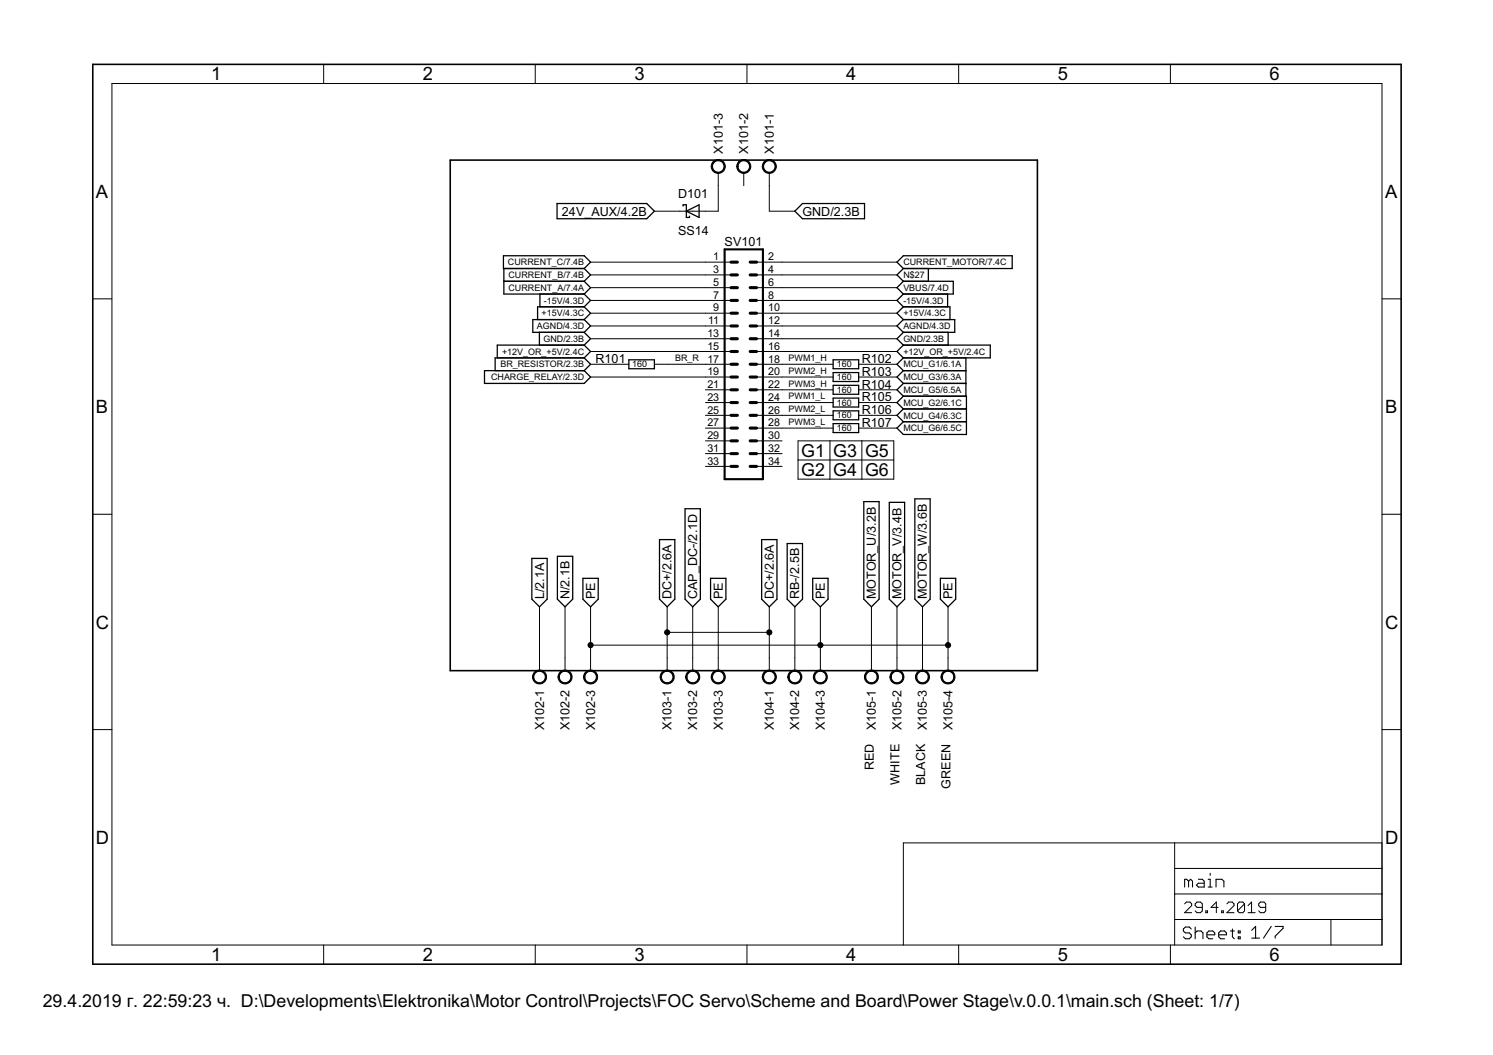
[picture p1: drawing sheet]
<svg xmlns="http://www.w3.org/2000/svg" width="297mm" height="210mm" viewBox="0 0 297 210" stroke-linecap="round" stroke-linejoin="round" font-family="sans-serif">
<g fill="#000" stroke="#000" stroke-width=".2">
<path d="M22.3 16.6v171.4zM64.4 12.8v3.8zM106.5 12.8v3.8zM148.6 12.8v3.8zM190.7 12.8v3.8zM232.9 12.8v3.8zM22.3 16.6h252.7zM142.9 34.4v2.5zM148 34.4v2.5zM153.1 34.4v2.5zM18.5 59.5h3.8zM117.5 59.8h22.9z"/>
<path d="M117.5 52.2h22.9zM117.5 54.7h22.9zM117.5 57.2h22.9zM130.2 42h5.1zM135.3 42h2.5zM140.4 52.2h5zM140.4 54.7h5zM140.4 57.2h5zM140.4 59.8h5zM137.8 42h2.6zM140.4 42h2.5zM142.9 36.9v5.1z"/>
<path d="M153.1 36.9v5.1zM150.5 52.2h5.1zM150.5 54.7h5.1zM150.5 57.2h5.1zM150.5 59.8h5.1zM153.1 42h5zM155.6 59.8h22.9zM155.6 52.2h22.9zM155.6 57.2h22.9zM155.6 54.7h22.9zM275 59.5h3.8zM117.5 64.9h22.9z"/>
<path d="M117.5 62.3h22.9zM117.5 75h22.9zM117.5 72.5h5.1zM117.5 69.9h22.9zM117.5 67.4h22.9zM122.6 72.5h2.5zM130.2 72.5h2.5zM132.7 72.5h7.7zM140.4 62.3h5zM140.4 64.9h5zM140.4 67.4h5zM140.4 69.9h5z"/>
<path d="M140.4 72.5h5zM140.4 75h5zM140.4 77.6h5zM150.5 62.3h5.1zM150.5 64.9h5.1zM150.5 67.4h5.1zM150.5 69.9h5.1zM150.5 72.5h5.1zM150.5 75h5.1zM150.5 77.6h5.1zM163.2 72.5h2.6zM163.2 75h2.6z"/>
<path d="M163.2 77.6h2.6zM155.6 72.5h7.6zM155.6 77.6h7.6zM155.6 75h7.6zM170.8 72.5h2.6zM170.8 75h2.6zM170.8 77.6h2.6zM155.6 64.9h22.9zM155.6 62.3h22.9zM173.4 72.5h5.1zM173.4 75h5.1zM173.4 77.6h5.1z"/>
<path d="M155.6 69.9h22.9zM155.6 67.4h22.9zM140.4 80.1h5zM140.4 82.6h5zM140.4 85.2h5zM140.4 87.7h5zM140.4 90.3h5zM140.4 92.8h5zM150.5 80.1h5.1zM150.5 82.6h5.1zM150.5 85.2h5.1zM150.5 87.7h5.1z"/>
<path d="M150.5 90.3h5.1zM150.5 92.8h5.1zM158.8 87.7h6.3zM158.8 91.5v3.8zM158.8 87.7v3.8zM158.8 91.5h19zM163.2 80.1h2.6zM163.2 82.6h2.6zM163.2 85.2h2.6zM155.6 85.2h7.6zM155.6 82.6h7.6zM155.6 80.1h7.6z"/>
<path d="M165.1 87.7h6.4zM158.8 95.3h6.3zM165.1 87.7v7.6zM171.5 87.7h6.3zM165.1 95.3h6.4zM171.5 87.7v7.6zM170.8 80.1h2.6zM170.8 82.6h2.6zM170.8 85.2h2.6zM177.8 87.7v3.8zM177.8 91.5v3.8zM171.5 95.3h6.3z"/>
<path d="M173.4 80.1h5.1zM173.4 82.6h5.1zM173.4 85.2h5.1zM18.5 102.3h3.8zM275 102.3h3.8zM107.3 130.9v2.5zM107.3 120.7v10.2zM112.4 130.9v2.5zM112.4 120.7v10.2zM117.5 130.9v2.5zM117.5 120.7v7.7zM117.5 128.4v2.5z"/>
<path d="M117.5 128.4h45.7zM132.7 130.9v2.5zM132.7 120.7v5.1zM132.7 125.8v5.1zM132.7 125.8h20.4zM137.8 130.9v2.5zM137.8 120.7v10.2zM142.9 130.9v2.5zM142.9 120.7v10.2zM153.1 130.9v2.5zM153.1 120.7v5.1zM153.1 125.8v5.1z"/>
<path d="M158.1 130.9v2.5zM158.1 120.7v10.2zM163.2 130.9v2.5zM163.2 120.7v7.7zM163.2 128.4h25.4zM163.2 128.4v2.5zM173.4 130.9v2.5zM173.4 120.7v10.2zM178.5 130.9v2.5zM178.5 120.7v10.2zM183.5 130.9v2.5zM183.5 120.7v10.2z"/>
<path d="M188.6 130.9v2.5zM188.6 120.7v7.7zM188.6 128.4v2.5zM18.5 145.2h3.8zM275 145.2h3.8zM179.7 167.7h54zM233.7 167.7h41.3zM233.7 177.9h41.3zM233.7 172.8v5.1zM233.7 172.8h41.3zM233.7 167.7v5.1zM236 179.5l-.3 .3z"/>
<path d="M236 179.5h.7zM236.7 179.5l.4 .3zM237.8 179.8v.4zM238.1 179.5l-.3 .3zM238.1 179.5h.7zM238.8 179.5l.4 .3zM242 179.5l-1.1 1zM244.5 179.5l-.4 .3zM244.5 179.5h.7zM245.2 179.5l.3 .3zM246.5 179.5l-.3 .3zM246.5 179.5h.8z"/>
<path d="M247.3 179.5l.3 .3zM247.6 179.8v1.4zM249 179.5v2.1zM250.4 179.8v.4zM250.8 179.5l-.4 .3zM250.8 179.5h.7zM251.5 179.5l.3 .3zM275 172.8v5.1zM275 167.7v5.1zM22.3 188h252.7zM64.4 188v3.8zM106.5 188v3.8z"/>
<path d="M148.6 188v3.8zM179.7 167.7v20.3zM190.7 188v3.8zM232.9 188v3.8zM233.7 182.9v5.1zM233.7 177.9v5zM237.1 180.2l-1.4 1.4zM235.7 181.6h1.4zM237.1 179.8v.4zM237.8 181.2l.3 .4zM237.8 180.2l.3 .3zM238.1 181.6h.7z"/>
<path d="M238.1 180.5h1.1zM239.2 181.2l-.4 .4zM239.2 179.8v1.4zM239.9 181.2v.4zM239.9 181.2h.3zM240.2 181.2v.4zM239.9 181.6h.3zM240.9 180.5h1.5zM242 179.5v2.1zM243.1 181.2v.4zM243.1 181.2h.3zM243.4 181.2v.4z"/>
<path d="M243.1 181.6h.3zM244.1 181.6l1.4-1.4zM244.1 181.6h1.4zM245.5 179.8v.4zM246.2 179.8v1.4zM246.2 181.2l1.4-1.4zM246.2 181.2l.3 .4zM246.5 181.6h.8zM247.6 181.2l-.3 .4zM248.3 180.2l.7-.7zM248.3 181.6h1.4zM250.4 181.2l.4 .4z"/>
<path d="M250.4 180.2l.4 .3zM250.8 181.6h.7zM250.8 180.5h1zM251.8 181.2l-.3 .4zM251.8 179.8v1.4zM264.8 182.9v5.1zM264.8 182.9h10.2zM233.7 182.9h31.1zM275 182.9v5.1zM275 177.9v5zM275 16.6v171.4z"/>
<path d="M141.9 32.2a1.4 1.4 0 0 1 2.2 .2 1.4 1.4 0 0 1-.8 2.1 1.4 1.4 0 0 1-1.8-1.4h.3a1.15 1.15 0 0 1 1.6-1.1 1.15 1.15 0 0 1 .3 2 1.15 1.15 0 0 1-1.9-.6v-.3h-.3z" fill-rule="evenodd"/>
<path d="M147 32.2a1.4 1.4 0 0 1 2.2 .2 1.4 1.4 0 0 1-.8 2.1 1.4 1.4 0 0 1-1.8-1.4h.2a1.15 1.15 0 0 1 1.6-1.1 1.15 1.15 0 0 1 .3 2 1.15 1.15 0 0 1-1.8-.6l-.1-.3h-.2z" fill-rule="evenodd"/>
<path d="M152 32.2a1.4 1.4 0 0 1 2.2 .2 1.4 1.4 0 0 1-.8 2.1 1.4 1.4 0 0 1-1.7-1.4h.2a1.15 1.15 0 0 1 1.6-1.1 1.15 1.15 0 0 1 .3 2 1.15 1.15 0 0 1-1.8-.6l-.1-.3h-.2z" fill-rule="evenodd"/>
<path d="M106.3 133.7a1.4 1.4 0 0 1 2.2 .3 1.4 1.4 0 0 1-.8 2 1.4 1.4 0 0 1-1.8-1.3h.3a1.15 1.15 0 0 1 1.6-1.1 1.15 1.15 0 0 1 .3 1.9 1.15 1.15 0 0 1-1.9-.5v-.3h-.3z" fill-rule="evenodd"/>
<path d="M111.4 133.7a1.4 1.4 0 0 1 2.2 .3 1.4 1.4 0 0 1-.8 2 1.4 1.4 0 0 1-1.8-1.3h.3a1.15 1.15 0 0 1 1.6-1.1 1.15 1.15 0 0 1 .3 1.9 1.15 1.15 0 0 1-1.9-.5v-.3h-.3z" fill-rule="evenodd"/>
<path d="M116.5 133.7a1.4 1.4 0 0 1 2.2 .3 1.4 1.4 0 0 1-.8 2 1.4 1.4 0 0 1-1.8-1.3h.3a1.15 1.15 0 0 1 1.6-1.1 1.15 1.15 0 0 1 .3 1.9 1.15 1.15 0 0 1-1.9-.5v-.3h-.3z" fill-rule="evenodd"/>
<path d="M131.7 133.7a1.4 1.4 0 0 1 2.2 .3 1.4 1.4 0 0 1-.8 2 1.4 1.4 0 0 1-1.8-1.3h.3a1.15 1.15 0 0 1 1.6-1.1 1.15 1.15 0 0 1 .3 1.9 1.15 1.15 0 0 1-1.9-.5v-.3h-.3z" fill-rule="evenodd"/>
<path d="M136.8 133.7a1.4 1.4 0 0 1 2.2 .3 1.4 1.4 0 0 1-.8 2 1.4 1.4 0 0 1-1.8-1.3h.3a1.15 1.15 0 0 1 1.6-1.1 1.15 1.15 0 0 1 .3 1.9 1.15 1.15 0 0 1-1.9-.5v-.3h-.3z" fill-rule="evenodd"/>
<path d="M141.9 133.7a1.4 1.4 0 0 1 2.2 .3 1.4 1.4 0 0 1-.8 2 1.4 1.4 0 0 1-1.8-1.3h.3a1.15 1.15 0 0 1 1.6-1.1 1.15 1.15 0 0 1 .3 1.9 1.15 1.15 0 0 1-1.9-.5v-.3h-.3z" fill-rule="evenodd"/>
<path d="M152 133.7a1.4 1.4 0 0 1 2.2 .3 1.4 1.4 0 0 1-.8 2 1.4 1.4 0 0 1-1.7-1.3h.2a1.15 1.15 0 0 1 1.6-1.1 1.15 1.15 0 0 1 .3 1.9 1.15 1.15 0 0 1-1.8-.5l-.1-.3h-.2z" fill-rule="evenodd"/>
<path d="M157.1 133.7a1.4 1.4 0 0 1 2.2 .3 1.4 1.4 0 0 1-.8 2 1.4 1.4 0 0 1-1.8-1.3h.3a1.15 1.15 0 0 1 1.6-1.1 1.15 1.15 0 0 1 .3 1.9 1.15 1.15 0 0 1-1.9-.5v-.3h-.3z" fill-rule="evenodd"/>
<path d="M162.2 133.7a1.4 1.4 0 0 1 2.2 .3 1.4 1.4 0 0 1-.8 2 1.4 1.4 0 0 1-1.8-1.3h.3a1.15 1.15 0 0 1 1.6-1.1 1.15 1.15 0 0 1 .3 1.9 1.15 1.15 0 0 1-1.9-.5v-.3h-.3z" fill-rule="evenodd"/>
<path d="M172.4 133.7a1.4 1.4 0 0 1 2.2 .3 1.4 1.4 0 0 1-.8 2 1.4 1.4 0 0 1-1.8-1.3h.2a1.14 1.14 0 0 1 1.6-1.1 1.14 1.14 0 0 1 .3 1.9 1.14 1.14 0 0 1-1.8-.5l-.1-.3h-.2z" fill-rule="evenodd"/>
<path d="M177.4 133.7a1.4 1.4 0 0 1 2.2 .3 1.4 1.4 0 0 1-.8 2 1.4 1.4 0 0 1-1.7-1.3h.2a1.14 1.14 0 0 1 1.6-1.1 1.14 1.14 0 0 1 .3 1.9 1.14 1.14 0 0 1-1.8-.5l-.1-.3h-.2z" fill-rule="evenodd"/>
<path d="M182.5 133.7a1.4 1.4 0 0 1 2.2 .3 1.4 1.4 0 0 1-.8 2 1.4 1.4 0 0 1-1.8-1.3h.3a1.14 1.14 0 0 1 1.6-1.1 1.14 1.14 0 0 1 .3 1.9 1.14 1.14 0 0 1-1.9-.5v-.3h-.3z" fill-rule="evenodd"/>
<path d="M187.6 133.7a1.4 1.4 0 0 1 2.2 .3 1.4 1.4 0 0 1-.8 2 1.4 1.4 0 0 1-1.8-1.3h.3a1.14 1.14 0 0 1 1.6-1.1 1.14 1.14 0 0 1 .3 1.9 1.14 1.14 0 0 1-1.9-.5v-.3h-.3z" fill-rule="evenodd"/>
<circle cx="117.5" cy="128.4" r=".51"/>
<circle cx="132.7" cy="125.8" r=".51"/>
<circle cx="153.1" cy="125.8" r=".51"/>
<circle cx="163.2" cy="128.4" r=".51"/>
<circle cx="188.6" cy="128.4" r=".51"/>
</g>
<g fill="#000" stroke="#000" stroke-width=".25">
<path d="M100.2 50.9v2.5zM100.2 53.4v2.6zM100.2 56v2.5zM110.8 40.5v3zM107.4 58.5h8.8zM100.2 53.4h16zM100.2 50.9h16zM100.2 56h16zM100.2 58.5h16zM117.5 59.8l-1.3 1.2zM116.2 58.5l1.3 1.3zM117.5 52.2l-1.3 1.2z"/>
<path d="M116.2 50.9l1.3 1.3zM117.5 54.7l-1.3 1.3zM116.2 53.4l1.3 1.3zM117.5 57.2l-1.3 1.3zM116.2 56l1.3 1.2zM110.8 43.5h17.9zM110.8 40.5h17.9zM128.7 43.5l1.5-1.5zM128.7 40.5l1.5 1.5zM135.9 40.7h.6zM135.9 40.7v.3zM136.5 42l2.6-1.3z"/>
<path d="M136.5 40.7v1.3zM136.5 42v1.3zM136.5 43.3h.7zM137.2 43v.3zM136.5 42l2.6 1.3zM139.1 40.7v2.6zM158.1 42l1.6-1.5zM158.1 42l1.6 1.5zM159.7 40.5h12.3zM159.7 43.5h12.3zM172 40.5v3zM178.5 59.8l1.2-1.3z"/>
<path d="M178.5 59.8l1.2 1.2zM178.5 52.2l1.2-1.3zM178.5 52.2l1.2 1.2zM178.5 57.2l1.2-1.2zM178.5 57.2l1.2 1.3zM178.5 54.7l1.2-1.3zM178.5 54.7l1.2 1.3zM179.7 58.5h8.8zM179.7 50.9h21.7zM179.7 53.4h21.7zM179.7 56h10zM179.7 58.5h10z"/>
<path d="M179.7 53.4h5zM179.7 56h5zM184.7 53.4v2.6zM188.5 58.5v2.5zM189.7 56v2.5zM201.4 50.9v2.5zM96.4 73.7v2.6zM98.5 71.2v2.5zM98.9 68.7v2.5zM106 63.6v2.5zM107 61v2.6zM107.3 66.1v2.6z"/>
<path d="M107.4 58.5v2.5zM106 66.1h10.2zM106 63.6h10.2zM107 63.6h9.2zM107 61h9.2zM107.4 61h8.8zM96.4 76.3h19.8zM96.4 73.7h19.8zM98.5 73.7h17.7zM98.5 71.2h17.7zM98.9 71.2h17.3zM98.9 68.7h17.3z"/>
<path d="M107.3 68.7h8.9zM107.3 66.1h8.9zM117.5 64.9l-1.3 1.2zM116.2 63.6l1.3 1.3zM117.5 62.3l-1.3 1.3zM116.2 61l1.3 1.3zM117.5 75l-1.3 1.3zM116.2 73.7l1.3 1.3zM117.5 72.5l-1.3 1.2zM116.2 71.2l1.3 1.3zM117.5 69.9l-1.3 1.3zM116.2 68.7l1.3 1.2z"/>
<path d="M117.5 67.4l-1.3 1.3zM116.2 66.1l1.3 1.3zM125.1 73.4h5.1zM125.1 71.6v1.8zM125.1 71.6h5.1zM130.2 71.6v1.8zM165.8 73.4h5zM165.8 71.6v1.8zM165.8 75.9h5zM165.8 74.1v1.8zM165.8 78.4h5zM165.8 76.7v1.7z"/>
<path d="M165.8 79.2v1.8zM165.8 71.6h5zM170.8 71.6v1.8zM165.8 74.1h5zM170.8 74.1v1.8zM165.8 76.7h5zM170.8 76.7v1.7zM165.8 79.2h5zM170.8 79.2v1.8zM178.5 64.9l1.2-1.3zM178.5 64.9l1.2 1.2zM178.5 62.3l1.2-1.3z"/>
<path d="M178.5 62.3l1.2 1.3zM178.5 72.5l1.2-1.3zM178.5 72.5l1.2 1.2zM178.5 75l1.2-1.3zM178.5 75l1.2 1.3zM178.5 77.6l1.2-1.3zM178.5 77.6l1.2 1.2zM178.5 69.9l1.2-1.2zM178.5 69.9l1.2 1.3zM178.5 67.4l1.2-1.3zM178.5 67.4l1.2 1.3zM179.7 63.6h10.2z"/>
<path d="M179.7 66.1h10.2zM179.7 61h9.3zM179.7 63.6h9.3zM179.7 61h8.8zM179.7 71.2h12.5zM179.7 73.7h12.5zM179.7 76.3h12.5zM179.7 78.8h12.5zM179.7 78.8h12.6zM179.7 68.7h17.3zM179.7 71.2h17.3zM179.7 66.1h8.9z"/>
<path d="M179.7 68.7h8.9zM188.6 66.1v2.6zM189 61v2.6zM189.9 63.6v2.5zM192.2 71.2v2.5zM192.2 73.7v2.6zM192.2 76.3v2.5zM192.3 78.8v2.6zM197 68.7v2.5zM165.8 81h5zM165.8 83.5h5zM165.8 81.7v1.8z"/>
<path d="M165.8 86.1h5zM165.8 84.3v1.8zM165.8 81.7h5zM170.8 81.7v1.8zM165.8 84.3h5zM170.8 84.3v1.8zM171.9 99.8h3zM176.9 99.9h3.1zM178.5 80.1l1.2-1.3zM178.5 80.1l1.2 1.3zM178.5 82.6l1.2-1.2zM178.5 82.6l1.2 1.3z"/>
<path d="M178.5 85.2l1.2-1.3zM178.5 85.2l1.2 1.2zM179.7 81.4h12.6zM179.7 83.9h12.6zM179.7 86.4h12.6zM182 99.3h3.1zM192.3 81.4v2.5zM192.3 83.9v2.5zM105.8 111.1v8.1zM105.8 111.1h3.1zM108.9 111.1v8.1zM110.9 110.7v8.5z"/>
<path d="M110.9 110.7h3zM113.9 110.7v8.5zM116 115.1v4.1zM116 115.1h3zM119 115.1v4.1zM131.2 107.4v11.8zM131.2 107.4h3.1zM134.3 107.4v11.8zM136.3 101.2v18zM136.3 101.2h3zM139.3 101.2v18zM141.4 115.1v4.1z"/>
<path d="M141.4 115.1h3zM144.4 115.1v4.1zM151.5 107.4v11.8zM151.5 107.4h3.1zM154.6 107.4v11.8zM156.6 108.1v11.1zM156.6 108.1h3.1zM159.7 108.1v11.1zM161.7 115.1v4.1zM161.7 115.1h3zM164.7 115.1v4.1zM171.9 99.8v19.4z"/>
<path d="M174.9 99.8v19.4zM176.9 99.9v19.3zM180 99.9v19.3zM182 99.3v19.9zM185.1 99.3v19.9zM187.1 115.1v4.1zM187.1 115.1h3zM190.1 115.1v4.1zM105.8 119.2l1.5 1.5zM107.3 120.7l1.6-1.5zM110.9 119.2l1.5 1.5zM112.4 120.7l1.5-1.5z"/>
<path d="M116 119.2l1.5 1.5zM117.5 120.7l1.5-1.5zM131.2 119.2l1.5 1.5zM132.7 120.7l1.6-1.5zM136.3 119.2l1.5 1.5zM137.8 120.7l1.5-1.5zM141.4 119.2l1.5 1.5zM142.9 120.7l1.5-1.5zM151.5 119.2l1.6 1.5zM153.1 120.7l1.5-1.5zM156.6 119.2l1.5 1.5zM158.1 120.7l1.6-1.5z"/>
<path d="M161.7 119.2l1.5 1.5zM163.2 120.7l1.5-1.5zM171.9 119.2l1.5 1.5zM173.4 120.7l1.5-1.5zM176.9 119.2l1.6 1.5zM178.5 120.7l1.5-1.5zM182 119.2l1.5 1.5zM183.5 120.7l1.6-1.5zM187.1 119.2l1.5 1.5zM188.6 120.7l1.5-1.5z"/>
</g>
<path d="M18.5 12.8v179zM18.5 12.8h260.3zM89.6 31.9v101.5zM89.6 31.9h116.8zM89.6 133.4h116.8zM206.4 31.9v101.5zM18.5 191.8h260.3zM278.8 12.8v179z" fill="#000" stroke="#000" stroke-width=".32"/>
<g fill="#000" stroke="#000" stroke-width=".21">
<path d="M235.7 174.9v1.6zM235.7 174.9h.4zM236.1 174.9l.4 .4zM236.5 175.3v1.2zM236.5 175.3l.4-.4zM236.9 174.9l.4 .4zM237.3 175.3v1.2zM238 176.1l.4-.4zM238.4 174.9h.8zM238 176.1l.4 .4zM238.4 175.7h1.2zM239.2 174.9l.4 .4z"/>
<path d="M239.6 175.3v1.2zM238.4 176.5h1.2zM240.4 174.9h.4zM240.4 176.5h.8zM240.8 174.9v1.6zM240.8 173.8v.4zM241.9 174.9v1.6zM241.9 174.9h1.2zM243.1 174.9l.4 .4zM243.5 175.3v1.2zM235.4 184.8v.4zM235.4 185.2l.4 .4z"/>
<path d="M235.4 184.8l.4-.4zM235.8 185.6h.8zM235.4 186.4l.4 .4zM235.8 184.4h.8zM236.6 185.6l.4 .4zM235.8 186.8h.8zM236.6 184.4l.4 .4zM237 186v.4zM237 186.4l-.4 .4zM237.8 184.4v2.4zM237.8 185.6l.4-.4zM238.2 185.2h.8z"/>
<path d="M239 185.2l.3 .4zM239.3 185.6v1.2zM240.1 185.6v.8zM240.1 185.6l.4-.4zM240.1 186.4l.4 .4zM240.5 185.2h.8zM240.5 186.8h.8zM241.3 185.2l.4 .4zM241.7 185.6v.4zM240.1 186h1.6zM242.5 185.6v.8zM242.5 185.6l.3-.4z"/>
<path d="M242.5 186.4l.3 .4zM242.8 185.2h.8zM242.8 186.8h.8zM243.6 185.2l.4 .4zM244 185.6v.4zM242.5 186h1.5zM244.8 185.2h.8zM245.2 184.8v1.6zM245.2 186.4l.4 .4zM246.4 185.2h.3zM246.4 185.2v.4zM246.4 186.4h.3z"/>
<path d="M246.4 186.4v.4zM246.7 185.2v.4zM246.4 185.6h.3zM246.7 186.4v.4zM246.4 186.8h.3zM249 185.1l.8-.8zM249 186.6h1.6zM249.8 184.3v2.3zM252.9 184.3l-1.5 2.3zM253.7 184.3h1.6zM253.7 186.3v.3zM255.3 184.3v.4z"/>
<path d="M255.3 184.7l-1.6 1.6z"/>
</g>
<path d="M144.2 49.6h7.6zM144.2 49.6v45.7zM151.8 49.6v45.7zM144.2 95.3h7.6z" fill="#000" stroke="#000" stroke-width=".42"/>
<g fill="#000" stroke="#000" stroke-width=".61">
<path d="M145.4 59.8h1.3zM145.4 57.2h1.3zM145.4 54.7h1.3zM145.4 52.2h1.3zM149.2 59.8h1.3zM149.2 57.2h1.3zM149.2 54.7h1.3zM149.2 52.2h1.3zM145.4 62.3h1.3zM145.4 64.9h1.3zM145.4 67.4h1.3zM145.4 69.9h1.3z"/>
<path d="M145.4 72.5h1.3zM145.4 75h1.3zM145.4 77.6h1.3zM149.2 62.3h1.3zM149.2 64.9h1.3zM149.2 67.4h1.3zM149.2 69.9h1.3zM149.2 72.5h1.3zM149.2 75h1.3zM149.2 77.6h1.3zM145.4 80.1h1.3zM145.4 82.6h1.3z"/>
<path d="M145.4 85.2h1.3zM145.4 87.7h1.3zM145.4 90.3h1.3zM145.4 92.8h1.3zM149.2 80.1h1.3zM149.2 82.6h1.3zM149.2 85.2h1.3zM149.2 87.7h1.3zM149.2 90.3h1.3zM149.2 92.8h1.3z"/>
</g>
<g font-size="4.1">
<text x="42" y="16">1</text>
<text x="84.1" y="16">2</text>
<text x="126.3" y="16">3</text>
<text x="168.4" y="16">4</text>
<text x="210.5" y="16">5</text>
<text x="252.6" y="16">6</text>
<text x="19.1" y="39.3">A</text>
<text x="275.6" y="39.3">A</text>
<text x="19.1" y="82.2">B</text>
<text x="275.6" y="82.2">B</text>
<text x="19.1" y="125">C</text>
<text x="275.6" y="125">C</text>
<text x="19.1" y="167.9">D</text>
<text x="275.6" y="167.9">D</text>
<text x="42" y="191.2">1</text>
<text x="84.1" y="191.2">2</text>
<text x="126.3" y="191.2">3</text>
<text x="168.4" y="191.2">4</text>
<text x="210.5" y="191.2">5</text>
<text x="252.6" y="191.2">6</text>
</g>
<g font-size="4">
<text x="159.4" y="90.9">G1</text>
<text x="159.4" y="94.7">G2</text>
<text x="165.8" y="90.9">G3</text>
<text x="165.8" y="94.7">G4</text>
<text x="172.1" y="90.9">G5</text>
<text x="172.1" y="94.7">G6</text>
<text x="8.5" y="200.4">29.4.2019 г. 22:59:23 ч. D:\Developments\Elektronika\Motor Control\Projects\FOC Servo\Scheme and Board\Power Stage\v.0.0.1\main.sch (Sheet: 1/7)</text>
</g>
<g font-size="2.8">
<text x="143.8" y="30.6" transform="rotate(-90 143.8 30.6)">X101-3</text>
<text x="148.9" y="30.6" transform="rotate(-90 148.9 30.6)">X101-2</text>
<text x="153.9" y="30.6" transform="rotate(-90 153.9 30.6)">X101-1</text>
<text x="134.9" y="39.5">D101</text>
<text x="111.8" y="42.9">24V_AUX/4.2B</text>
<text x="134.9" y="46.7">SS14</text>
<text x="159.7" y="42.9">GND/2.3B</text>
<text x="144.2" y="48.9">SV101</text>
<text x="118.5" y="72.3">R101</text>
<text x="171.5" y="72.3">R102</text>
<text x="171.5" y="74.8">R103</text>
<text x="171.5" y="77.3">R104</text>
<text x="171.5" y="79.9">R105</text>
<text x="171.5" y="82.4">R106</text>
<text x="171.5" y="84.9">R107</text>
<text x="108.2" y="119.2" transform="rotate(-90 108.2 119.2)">L/2.1A</text>
<text x="113.3" y="119.2" transform="rotate(-90 113.3 119.2)">N/2.1B</text>
<text x="118.4" y="119.2" transform="rotate(-90 118.4 119.2)">PE</text>
<text x="133.6" y="119.2" transform="rotate(-90 133.6 119.2)">DC+/2.6A</text>
<text x="138.7" y="119.2" transform="rotate(-90 138.7 119.2)">CAP_DC-/2.1D</text>
<text x="143.8" y="119.2" transform="rotate(-90 143.8 119.2)">PE</text>
<text x="153.9" y="119.2" transform="rotate(-90 153.9 119.2)">DC+/2.6A</text>
<text x="159" y="119.2" transform="rotate(-90 159 119.2)">RB-/2.5B</text>
<text x="164.1" y="119.2" transform="rotate(-90 164.1 119.2)">PE</text>
<text x="174.3" y="119.2" transform="rotate(-90 174.3 119.2)">MOTOR_U/3.2B</text>
<text x="179.3" y="119.2" transform="rotate(-90 179.3 119.2)">MOTOR_V/3.4B</text>
<text x="184.4" y="119.2" transform="rotate(-90 184.4 119.2)">MOTOR_W/3.6B</text>
<text x="189.5" y="119.2" transform="rotate(-90 189.5 119.2)">PE</text>
<text x="108.2" y="145.3" transform="rotate(-90 108.2 145.3)">X102-1</text>
<text x="113.3" y="145.3" transform="rotate(-90 113.3 145.3)">X102-2</text>
<text x="118.4" y="145.3" transform="rotate(-90 118.4 145.3)">X102-3</text>
<text x="133.6" y="145.3" transform="rotate(-90 133.6 145.3)">X103-1</text>
<text x="138.7" y="145.3" transform="rotate(-90 138.7 145.3)">X103-2</text>
<text x="143.8" y="145.3" transform="rotate(-90 143.8 145.3)">X103-3</text>
<text x="153.9" y="145.3" transform="rotate(-90 153.9 145.3)">X104-1</text>
<text x="159" y="145.3" transform="rotate(-90 159 145.3)">X104-2</text>
<text x="164.1" y="145.3" transform="rotate(-90 164.1 145.3)">X104-3</text>
<text x="174.3" y="145.3" transform="rotate(-90 174.3 145.3)">X105-1</text>
<text x="179.3" y="145.3" transform="rotate(-90 179.3 145.3)">X105-2</text>
<text x="184.4" y="145.3" transform="rotate(-90 184.4 145.3)">X105-3</text>
<text x="189.5" y="145.3" transform="rotate(-90 189.5 145.3)">X105-4</text>
<text x="173.9" y="153.3" transform="rotate(-90 173.9 153.3)">RED</text>
<text x="179" y="156.2" transform="rotate(-90 179 156.2)">WHITE</text>
<text x="184" y="156.2" transform="rotate(-90 184 156.2)">BLACK</text>
<text x="189.1" y="156.9" transform="rotate(-90 189.1 156.9)">GREEN</text>
</g>
<g font-size="2.4">
<text x="141.9" y="51.8">1</text>
<text x="152.9" y="51.8">2</text>
<text x="141.9" y="54.3">3</text>
<text x="141.9" y="56.9">5</text>
<text x="141.9" y="59.4">7</text>
<text x="152.9" y="54.3">4</text>
<text x="152.9" y="56.9">6</text>
<text x="152.9" y="59.4">8</text>
<text x="140.9" y="64.5">11</text>
<text x="141.9" y="62">9</text>
<text x="152.9" y="62">10</text>
<text x="152.9" y="64.5">12</text>
<text x="140.7" y="67">13</text>
<text x="140.7" y="69.6">15</text>
<text x="152.9" y="67">14</text>
<text x="152.9" y="69.6">16</text>
<text x="140.7" y="72.1">17</text>
<text x="140.7" y="74.7">19</text>
<text x="140.7" y="77.2">21</text>
<text x="152.9" y="72.1">18</text>
<text x="152.9" y="74.7">20</text>
<text x="152.9" y="77.2">22</text>
<text x="140.7" y="79.7">23</text>
<text x="140.7" y="82.3">25</text>
<text x="152.9" y="79.7">24</text>
<text x="152.9" y="82.3">26</text>
<text x="140.7" y="84.8">27</text>
<text x="140.7" y="87.4">29</text>
<text x="140.7" y="89.9">31</text>
<text x="152.9" y="84.8">28</text>
<text x="152.9" y="87.4">30</text>
<text x="152.9" y="89.9">32</text>
<text x="140.7" y="92.4">33</text>
<text x="152.9" y="92.4">34</text>
</g>
<g font-size="2">
<text x="101.1" y="52.8">CURRENT_C/7.4B</text>
<text x="179.7" y="52.8">CURRENT_MOTOR/7.4C</text>
<text x="101.2" y="55.3">CURRENT_B/7.4B</text>
<text x="101.2" y="57.9">CURRENT_A/7.4A</text>
<text x="179.7" y="57.9">VBUS/7.4D</text>
<text x="179.7" y="55.3">N$27</text>
<text x="106.8" y="65.5">AGND/4.3D</text>
<text x="107.8" y="63">+15V/4.3C</text>
<text x="108.2" y="60.4">-15V/4.3D</text>
<text x="179.7" y="65.5">AGND/4.3D</text>
<text x="179.7" y="63">+15V/4.3C</text>
<text x="179.7" y="60.4">-15V/4.3D</text>
<text x="99.9" y="70.6">+12V_OR_+5V/2.4C</text>
<text x="108.1" y="68">GND/2.3B</text>
<text x="134.3" y="71.8">BR_R</text>
<text x="156.9" y="71.8">PWM1_H</text>
<text x="179.7" y="70.6">+12V_OR_+5V/2.4C</text>
<text x="179.7" y="68">GND/2.3B</text>
<text x="97.7" y="75.7">CHARGE_RELAY/2.3D</text>
<text x="99.6" y="73.1">BR_RESISTOR/2.3B</text>
<text x="125.8" y="73.1">160</text>
<text x="156.9" y="76.9">PWM3_H</text>
<text x="156.9" y="74.4">PWM2_H</text>
<text x="166.5" y="73.1">160</text>
<text x="166.5" y="75.6">160</text>
<text x="179.7" y="73.1">MCU_G1/6.1A</text>
<text x="179.7" y="75.7">MCU_G3/6.3A</text>
<text x="156.9" y="82">PWM2_L</text>
<text x="156.9" y="79.5">PWM1_L</text>
<text x="166.5" y="78.2">160</text>
<text x="166.5" y="80.7">160</text>
<text x="166.5" y="83.2">160</text>
<text x="179.7" y="78.2">MCU_G5/6.5A</text>
<text x="179.7" y="80.7">MCU_G2/6.1C</text>
<text x="179.7" y="83.3">MCU_G4/6.3C</text>
<text x="156.9" y="84.5">PWM3_L</text>
<text x="166.5" y="85.8">160</text>
<text x="179.7" y="85.8">MCU_G6/6.5C</text>
</g>
</svg>
